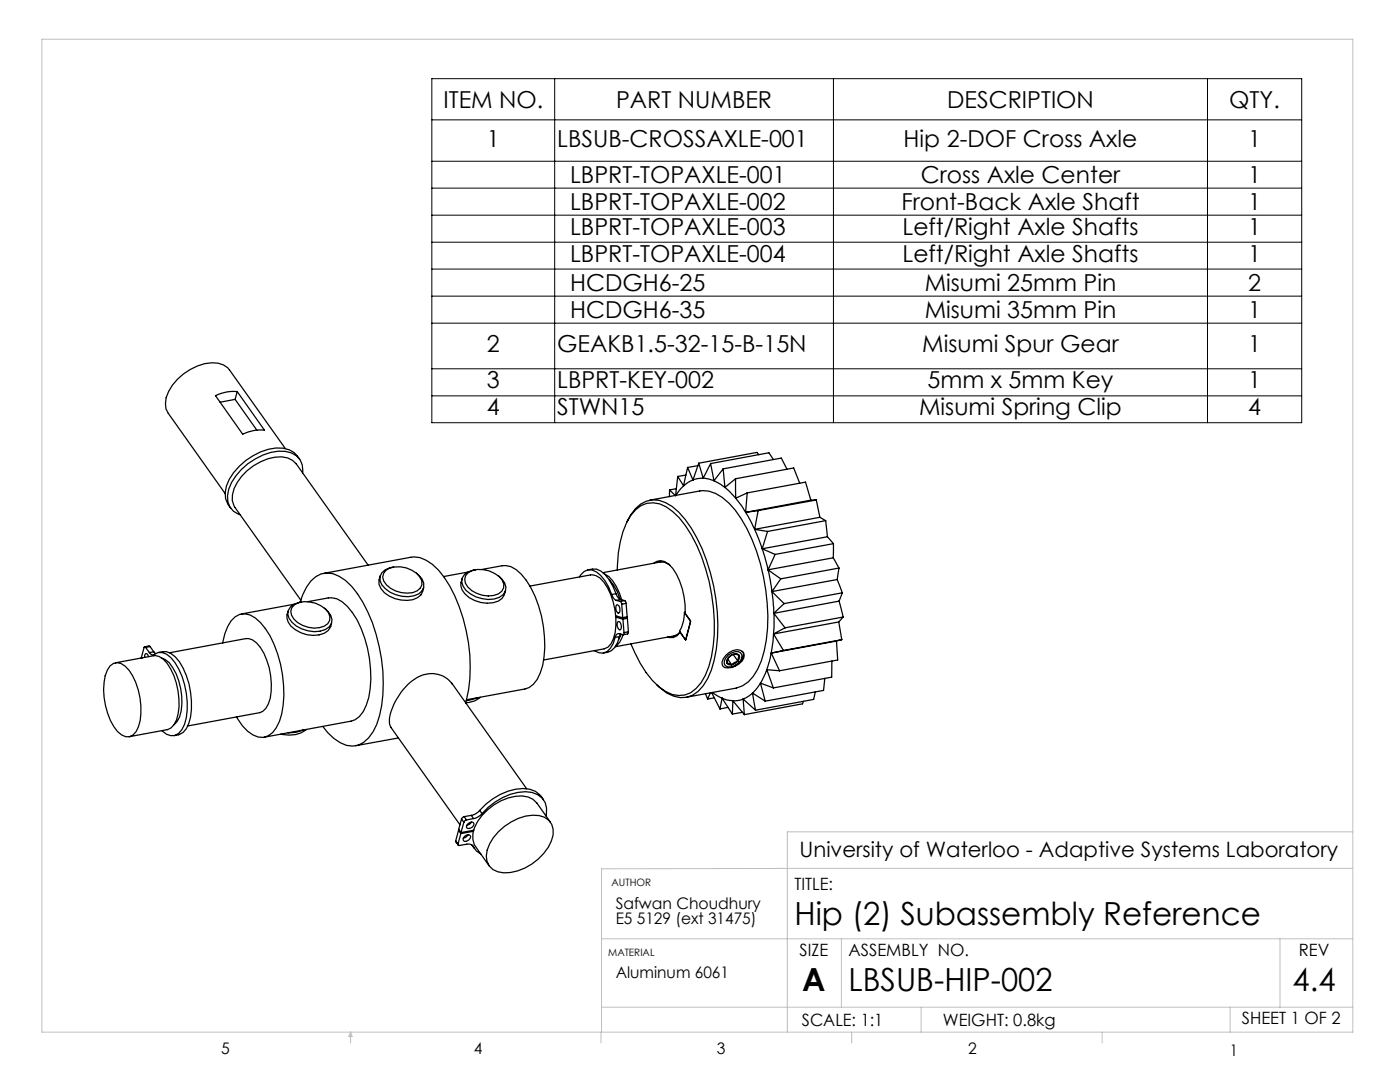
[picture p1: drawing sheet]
<svg xmlns="http://www.w3.org/2000/svg" width="279mm" height="216mm" viewBox="0 0 279 216" stroke-linecap="round" stroke-linejoin="round" font-family="sans-serif">
<g fill="none" stroke="#000" stroke-width=".2">
<path d="M86.2 15.7h173.6v68.6h-173.6zM110.7 15.7v68.6M166.3 15.7v68.6M241 15.7v68.6M86.2 32.2h173.6M86.2 37.5h173.6M86.2 23.9h173.6M86.2 42.9h173.6M86.2 48.3h173.6M86.2 53.7h173.6M86.2 59.1h173.6M86.2 64.5h173.6"/>
<path d="M86.2 73.6h173.6M86.2 79h173.6"/>
</g>
<g fill="none" stroke="#c0c0c0" stroke-width=".2">
<path d="M8.4 7.8h261.6v198.2h-261.6zM270 166h-112.9v40M270 173.3l-149.9 .1v32.6M120.1 187.3h149.9M167.9 187.3v13.7M255.4 187.3v13.7M70 206v2.1M70 206l.3 .8h-.7zM119.9 206v2.1M120.1 201h149.9M170 206v2.1M183.8 201v5"/>
<path d="M220 206v2.1M245.5 201v5"/>
</g>
<g fill="none" stroke="#000" stroke-width=".25">
<path d="M43 79a7.9 7.9 0 0 1 4.3-.9l5.5 7.7a7.9 7.9 0 0 0-4.4 .8zM46.9 79.7l4.4 6.1M46.9 79.7l-3 .6M47.3 78.1l-.4 1.6M56.9 89.5l-11.1-15.7a3.9 3.9 0 0 0-3.6-1.4 10.7 10.7 0 0 0-9 6.9l-.2 1.2 .1 1.1 .5 .9 11.3 16M59.8 91.6a4.5 4.5 0 0 0-4.7-2.2 12.3 12.3 0 0 0-9.9 7.6 4.2 4.2 0 0 0 .8 4.4M60.4 94.4a3.6 3.6 0 0 0-3.5-4.3 11.6 11.6 0 0 0-9.8 4.9 6.6 6.6 0 0 0-1.6 5.1 3.5 3.5 0 0 0 2.4 2.6M129.7 99.8l10-1.8a5.7 5.7 0 0 1 4.4 1.2 22.6 22.6 0 0 1 6.9 10.8 38.2 38.2 0 0 1 1.5 19.9 11.8 11.8 0 0 1-3.2 6.2l-1.1 .7-1.3 .5-10 1.8M133.6 97.8l1.2 1.1M133.6 97.8v1.3M135 97.5l-1.4 .3M135.3 95.1l-.5 3.7"/>
<path d="M135.3 95.1l1.1 1.8M136.4 96.9l-1.6 2.1M136.9 94.8l-1.6 .3M137.2 93.3l-.8 3.6M137.2 93.3l1.1 2.5M138.3 95.8l-1 .5-.9 .6M139.3 92.9l-2.1 .4M139.5 92.4l-1.2 3.4M139.5 92.4l.8 3M140.3 95.4l-1.3 .1-.7 .3M140.3 95.4l2.2 .5M141.8 92.5l-1.5 2.9"/>
<path d="M141.8 92.5l.7 3.4M142.5 95.9l2.2 1.4M144.3 93.6l11.6-2.2 1.2 2.2M144.3 93.6l.4 3.7M144.3 93.6l-1.8 2.3M144.7 97.3l2.1 2.1M146.8 95.5v3.9M146.8 95.5l11.6-2.1 1.2 3M146.8 95.5l-2.1 1.8M146.8 99.4l2 2.8M149.1 98.4l-2.3 1M149.1 98.4l-.3 3.8"/>
<path d="M149.1 98.4l11.7-2.2 1 3.6M151.4 90.7l-.3-.4-11.6 2.1M154.3 91.7l-.8-1.4-11.7 2.2M161.8 99.8l-13 2.4M162.9 99.8l.7 3.4M162.9 99.8l-11.6 2.1M162.9 99.8h-1.1M64.6 114.4l17.4-3.2a5.1 5.1 0 0 1 4.3 1.4 22.2 22.2 0 0 1 6.1 10.8 31.3 31.3 0 0 1 .5 16.8 4.2 4.2 0 0 0 2.9-1.1M73.4 112.7l-14.3-20.1a4.3 4.3 0 0 0-4.2-1.4 11.1 11.1 0 0 0-8.2 6.3 3.8 3.8 0 0 0 .2 3.7l13.1 18.6M75.8 114.9a2.83 2.83 0 0 0 .9 3.4 6.3 6.3 0 0 0 6.7 .9l.6-.5 .6-1.4M77 113.8a5.1 5.1 0 0 1 7.2 2.1 2 2 0 0 1-1.8 2.4 5.5 5.5 0 0 1-5.8-2.3l-.2-.8 .2-.8zM78.6 113.1a3.5 3.5 0 0 0-2.8 1.9 3.2 3.2 0 0 0 2.1 3.2 6.3 6.3 0 0 0 5.7 .3 2.29 2.29 0 0 0-.2-3.9l-.3-.2"/>
<path d="M92.2 115.5a2.6 2.6 0 0 0 .6 3 6.3 6.3 0 0 0 6.6 1.4 2.67 2.67 0 0 0 1.5-2.1M93.3 114.2l-4.8 .8M93.5 114.3a5.4 5.4 0 0 1 6.7 1.4 1.97 1.97 0 0 1-1.7 3.1 5.4 5.4 0 0 1-5.6-2.4l-.2-.8 .2-.7zM94.9 113.7a3.6 3.6 0 0 0-2.6 1.6 2.92 2.92 0 0 0 1.6 3.2 5.6 5.6 0 0 0 6.5 .2 2.3 2.3 0 0 0-.7-3.6l-.3-.2M96.2 113.6l4-.7a4.1 4.1 0 0 1 3.8 1.7 22.3 22.3 0 0 1 4.6 16.4 9.6 9.6 0 0 1-2.2 5.6l-.8 .6-.8 .3-11.7 2.1M105.8 116.9l12-2.2a2.84 2.84 0 0 1 2.7 1.5 13.6 13.6 0 0 1 1.9 11.3 2.5 2.5 0 0 1-1.8 2l-12.1 2.2M115.6 115.1a2.28 2.28 0 0 1 3.4-1 8.5 8.5 0 0 1 3.1 4.5M117.3 113.7a2.95 2.95 0 0 1 3.5 1l.8 1 1.3 2.8M120.6 114.5a4.6 4.6 0 0 1 2.4 2.5l1.1 2.7M121.6 115.7a8.1 8.1 0 0 1 2.2 3.9M122.1 118.6a1.88 1.88 0 0 0 .9 1.2M122.9 118.5a1.64 1.64 0 0 0 1 1.1"/>
<path d="M122.9 118.5l-.8 .1M123 119.8l.8 .2M123.2 113.7a20.9 20.9 0 0 1 2.6-10.8 5 5 0 0 1 7.2-1.8 19.7 19.7 0 0 1 7 10 38 38 0 0 1 2 19.9 11.2 11.2 0 0 1-4.1 7.2 5 5 0 0 1-5.1-.2 16.2 16.2 0 0 1-6.1-7.7l-.8-1.8M123.9 119.6l-.9 .2M123.9 119.6l.8 .2M124.7 119.8l.3 .6M124.7 119.8l-.9 .2M125.1 104.2a6.9 6.9 0 0 1 5.1-4.5 7.3 7.3 0 0 1 5.3 2.5 29.7 29.7 0 0 1 6.9 14.7 33.8 33.8 0 0 1-.4 16.8 8.9 8.9 0 0 1-3.7 5 6 6 0 0 1-6.8-1.7l-.4-.3M130.5 112.4a2.1 2.1 0 0 1 3 .2 13.1 13.1 0 0 1 3.2 9.8l1.1 1.5-1 3.7-1.1-1.4a1.97 1.97 0 0 1-2.5 .9M133.7 112.8a2.3 2.3 0 0 0-1.9-.7l-11.5 2.2M148.8 102.2l1.8 3.4M150.6 105.6l1.5 3.9"/>
<path d="M150.6 105.6l2.6 .4M151.3 101.9l-.7 3.7M151.3 101.9l-2.5 .3M152.1 109.5l1.2 4.2M152.1 109.5l2.6 1.1M153.2 106l-1.1 3.5M153.3 113.7l.8 4.3M153.3 113.7l2.5 1.8M154.1 118l.3 4.4M154.1 118l2.4 2.4M154.7 110.6l-1.4 3.1M155.8 115.5l-1.7 2.5"/>
<path d="M163.6 103.2l1.2 .7M163.6 103.2l-13 2.4M164.8 103.9l.3 3.2M164.8 103.9l-11.6 2.1M165.1 107.1l1.2 1.4M165.1 107.1l-13 2.4M166.3 111.3l1.1 2M166.3 111.3l-13 2.4M166.3 108.5v2.8M166.3 108.5l-11.6 2.1M167.1 115.6l1 2.7M167.1 115.6l-13 2.4"/>
<path d="M167.4 113.3l-.3 2.3M167.4 113.3l-11.6 2.2M167.5 119.9l.8 3.2M167.5 119.9l-13.1 2.5M168.1 118.3l-.6 1.6M168.1 118.3l-11.6 2.1M21.9 132.9a2.01 2.01 0 0 1 3.1 0 12.4 12.4 0 0 1 3.1 9.5 5.9 5.9 0 0 1-1.5 4.2 2.22 2.22 0 0 1-3.1-.6 13.9 13.9 0 0 1-2.5-11.2l.4-1.1zM23 132.3l7.7-1.5a2.83 2.83 0 0 1 2.6 1.5 13.8 13.8 0 0 1 1.9 11.3 2.6 2.6 0 0 1-1.8 2l-7.6 1.4M28.2 131.3h.1M29.1 129.2a.16 .16 0 0 0-.2-.2 .16 .16 0 0 0-.1 .2l-.6 2.1M29.1 129.2l.7 1M29.7 131l-.2-.4-.4-.2-.2 .3v.5"/>
<path d="M29.8 130.2a.75 .75 0 0 0 1 .4 2.41 2.41 0 0 1 3.3 .6 15 15 0 0 1 2.7 13.3 2.71 2.71 0 0 1-2.7 2.3l-.9-.3-.9-.7M30 129l-.3-.1-.8 .1M30 129l-.9 .2M30 129l.7 1.1M30.7 130.1l.3 .3M30.7 130.1l-.9 .1M31.6 130.2a2.94 2.94 0 0 1 3.4 .9 14.7 14.7 0 0 1 2.7 13.3 3.1 3.1 0 0 1-3 2.4M32.3 131.3l.6 .3a8.7 8.7 0 0 1 3.2 5.8 11.3 11.3 0 0 1-.3 5.7l-.5 .9-.6 .6M33.9 130.2l15.2-2.8a3.1 3.1 0 0 1 2.9 1.8 13.7 13.7 0 0 1 1.6 11.3l-.5 .9-.7 .6-.6 .2-14.3 2.7M44.4 128.3a9 9 0 0 1 2.5-5.2 3.2 3.2 0 0 1 4 .2 16 16 0 0 1 5.1 9.2 20.9 20.9 0 0 1-.2 11.4 4.4 4.4 0 0 1-3.2 3.2 5.1 5.1 0 0 1-4.2-2.2l-1.2-1.8M57.5 121.9a2.83 2.83 0 0 0 1.4 3.8 5.6 5.6 0 0 0 6.6 .1l.4-.6 .3-1M58.6 120.6l-10.4 1.9"/>
<path d="M58.8 120.7a5.4 5.4 0 0 1 6.7 1.5 1.8 1.8 0 0 1-.8 2.8 5.4 5.4 0 0 1-6.5-2.3l-.2-.7 .2-.8zM59.9 120.2a9.4 9.4 0 0 1 3.1-5.1 4.2 4.2 0 0 1 4.7-.1 12.6 12.6 0 0 1 4.7 5.2 33.1 33.1 0 0 1 3.3 22.6 8.3 8.3 0 0 1-4.2 5.9 5.1 5.1 0 0 1-4.9-1.3l-1.2-1.2-1-1.2M60.2 120.1a2.79 2.79 0 0 0-2.8 2.4 4.6 4.6 0 0 0 4.1 3.4 4.8 4.8 0 0 0 4.2-.8 2.12 2.12 0 0 0-.3-3.1l-.7-.6M61.5 120.1l4-.8a4.1 4.1 0 0 1 3.8 1.7 20.5 20.5 0 0 1 4.6 12.5 15.8 15.8 0 0 1-1.4 8.5l-.8 1-.8 .6-.8 .3-17.4 3.2M90.1 136.3l15 21.1M90.2 136.5a5.4 5.4 0 0 0-7.9-.7 11.8 11.8 0 0 0-4.6 8.3l.3 1.1 13.8 19.4M95.2 139.2l-2.1 .6M122.8 127.2a3.6 3.6 0 0 1-2.5 3.1l-.8-.1-.9-.4M122.9 122.9l1.4 .4M122.9 123.2l1.4 .3M123.1 120.7a.96 .96 0 0 1 .3 1.6l-.5-.6v-.6zM123.2 123h-.3"/>
<path d="M123.4 124l.3 .1 .3 .9a.51 .51 0 0 1-.4 .7l-.3-.4-.1-.6zM123.6 127a3.6 3.6 0 0 1-3.2 3.3M123.6 127l-.8 .2M123.8 120l.3 .5M123.9 126.5l-.3 .5M124 126.6l-.5 1M124.1 120.5l.2 2.8M124.3 126.6l-.8-.2a.76 .76 0 0 0-.7 .8M124.3 126.6a3.4 3.4 0 0 1-1.4 2.3M124.3 123.5l.2 2.7M124.5 126.2v.3l-.2 .1M124.6 123.2l.6 .2"/>
<path d="M125 120.4l-.9 .1M125 120.4l.2 2.7-.9 .2M125.2 123.4l.2 2.7M125.2 123.4l-.9 .1M125.4 126.1l-.1 .4-.9 .1M125.4 126.1l-.9 .1M135.7 126.1l-.5 .5-.7 .3-11.7 2.1M136.6 122.2l1.2 1.8-1 3.7-1.2-1.7a8 8 0 0 0 1-3.8zM136.7 122.2h-.1M140.8 138.4l.4 1.1M141.8 138.3l-.6 1.2M142 138.2l1.7 3.3"/>
<path d="M142.2 138.2l1.9 1.1M142.6 139.2l-1.4 .3M144.1 139.3l1.1 .4 1.1 .1M144.1 139.3l2.1 3.2M144.1 139.3l-.4 2.2M144.8 130.8a2.67 2.67 0 0 1 3.3-.8 1.28 1.28 0 0 1 0 1.9 3.8 3.8 0 0 1-3.4 1.3 1.12 1.12 0 0 1-.3-1.8zM145.1 132.3a.81 .81 0 0 0 .9 .3M145.1 132.3l.9 .3M145.2 131.5l.8 1.1M145.3 130.7a2 2 0 0 1 2.5-.4 1.44 1.44 0 0 1-.6 2.1 2.08 2.08 0 0 1-2.4 .5 1.55 1.55 0 0 1 .5-2.2zM145.4 131.2l-.3 .5v.6M145.4 131.2l-.3 1.1"/>
<path d="M146.3 139.8l2.3 2.8M146.3 139.8l-.1 2.7M146.3 130.6l.9 1.3M146.6 130.5l-.5 .1-.7 .6M146.6 130.5a.73 .73 0 0 1 .9 .3M146.6 130.5l-.6 .2-.6 .5M146.6 130.5l.9 .3M147.2 131.9l-.5 .5-.7 .2M147.2 131.9l-1.2 .7M147.5 130.8a1.03 1.03 0 0 1-.3 1.1M147.5 130.8l-.3 1.1M148.3 139.5l-.7 .2-1.3 .1"/>
<path d="M148.3 139.5l2.5 2.2M148.3 139.5l.3 3.1M148.3 130.1a2.92 2.92 0 0 1-2.4 3.1M150.2 138.3l-.7 .6-1.2 .6M150.2 138.3l.6 3.4M150.2 138.3l2.5 1.6M151.8 136.3l-1.6 2M151.8 136.3l2.5 1M151.8 136.3l.9 3.6M153 133.6l-1.2 2.7M153 133.6l2.6 .2M153 133.6l1.3 3.7"/>
<path d="M153.9 130.3l-.9 3.3M153.9 130.3l1.7 3.5M154.4 126.5l-.5 3.8M154.4 126.5l2 3.3M154.4 122.4v4.1M154.4 122.4l2.3 2.9M156.4 129.8l-2.5 .5M156.5 120.4l-2.1 2M156.7 125.3l-2.3 1.2M160.3 139.9l-.1 .5-11.6 2.2M162.7 138.1l-.3 1.5-11.6 2.1M164.6 135.4l-.2 2.4-11.7 2.1"/>
<path d="M166 131.9v3.2l-11.7 2.2M166.9 127.9l-13 2.4M166.9 127.9l.3 3.8-11.6 2.1M167.4 124.1l-13 2.4M167.4 124.1l.6 3.5M168 127.6l-11.6 2.2M168 127.6l-1.1 .3M168.3 123.1l-11.6 2.2M168.3 123.1l-.9 1M60.5 145.7a6 6 0 0 1-3 .5M61.1 145.6a5.8 5.8 0 0 1-5.1 .9M79.5 147.2l-8.5 1.6"/>
<path d="M108.5 159.6a4.4 4.4 0 0 0-4.1-2.3 12.2 12.2 0 0 0-8.7 4.4M145.3 141.1l-1.6 .4M148.2 142.1l-2 .4M90.9 167.8l.5 .8M90.9 167.8l.5 .6M91.4 168.4a.22 .22 0 0 0 .1 .3 .22 .22 0 0 0 .2 0l1.4-.2a1.12 1.12 0 0 1 1.3 .4M91.5 165.7l.5 .6M91.5 165.7l-.6 2.1M91.7 165.7h-.2M92 166.3l-.6 2.1M92.1 163.4l.5 .7M92.1 163.4l-.6 2.1 .5 .6"/>
<path d="M92.6 164.1l-.6 2M92.6 162.9l-.5 .5M92.6 162.9l.5 .7M92.7 166.9a.74 .74 0 0 1 1.2 0 1.01 1.01 0 0 1-1.4 .9 .65 .65 0 0 1 .2-.9zM93.1 163.6l-.3 .2-.2 .3M93.3 166.6v.1M93.4 166.6l-.6 .5-.3 .2M93.5 164.3a.71 .71 0 0 1 1.1 0 .91 .91 0 0 1-.5 .9 .91 .91 0 0 1-1-.1v-.3zM94.1 162.7l.4 .6M94.1 162.7l-1.5 .2M94.1 164l-.3 .4-.6 .3M94.2 168.6l.5 .7"/>
<path d="M94.3 168.7l.1 .2M94.4 168.9l.7 .9 .9 .6M94.5 165.9l-2.5 .4M94.5 163.3l-1.4 .3M94.5 165.7l-2.5 .4M95.7 161.7a3.1 3.1 0 0 1-1.6 1M95.7 161.7l.5 .6M96.2 162.3a3.1 3.1 0 0 1-1.7 1M96.2 162.3a12.2 12.2 0 0 1 8.6-4.3 3.8 3.8 0 0 1 4.2 4.8M99.5 165.9a9.9 9.9 0 0 1 8.1-3.2 3.4 3.4 0 0 1 2.4 5.1 10.7 10.7 0 0 1-9.5 6.4 3.4 3.4 0 0 1-3.3-4.6l.5-1.2 .8-1.3zM109.9 164.1l-2.8-3.9a4 4 0 0 0-4.2-1.3 11 11 0 0 0-8.2 6.3 3.9 3.9 0 0 0 .2 3.7l2.7 3.9"/>
</g>
<g font-size="6.3">
<text x="158.6" y="184.5">Hip (2) Subassembly Reference</text>
<text x="160.1" y="197.8">A</text>
<text x="169.4" y="197.8">LBSUB-HIP-002</text>
<text x="258" y="197.8">4.4</text>
</g>
<g font-size="4.7">
<text x="88.5" y="21.5">ITEM NO.</text>
<text x="123" y="21.5">PART NUMBER</text>
<text x="189" y="21.5">DESCRIPTION</text>
<text x="245.3" y="21.5">QTY.</text>
<text x="97.2" y="29.3">1</text>
<text x="111.2" y="29.3">LBSUB-CROSSAXLE-001</text>
<text x="180.3" y="29.3">Hip 2-DOF Cross Axle</text>
<text x="249.1" y="29.3">1</text>
<text x="113.8" y="36.5">LBPRT-TOPAXLE-001</text>
<text x="113.8" y="41.9">LBPRT-TOPAXLE-002</text>
<text x="179.9" y="41.9">Front-Back Axle Shaft</text>
<text x="183.8" y="36.5">Cross Axle Center</text>
<text x="249.1" y="36.5">1</text>
<text x="249.1" y="41.9">1</text>
<text x="113.8" y="46.9">LBPRT-TOPAXLE-003</text>
<text x="180.1" y="46.9">Left/Right Axle Shafts</text>
<text x="249.1" y="46.9">1</text>
<text x="113.8" y="52.2">LBPRT-TOPAXLE-004</text>
<text x="180.1" y="52.2">Left/Right Axle Shafts</text>
<text x="249.1" y="52.2">1</text>
<text x="113.8" y="58.1">HCDGH6-25</text>
<text x="184.6" y="58.1">Misumi 25mm Pin</text>
<text x="249.1" y="58.1">2</text>
<text x="113.8" y="63.4">HCDGH6-35</text>
<text x="184.6" y="63.4">Misumi 35mm Pin</text>
<text x="249.1" y="63.4">1</text>
<text x="97.2" y="70.3">2</text>
<text x="111.2" y="70.3">GEAKB1.5-32-15-B-15N</text>
<text x="184.1" y="70.3">Misumi Spur Gear</text>
<text x="249.1" y="70.3">1</text>
<text x="97.2" y="77.5">3</text>
<text x="111.2" y="77.5">LBPRT-KEY-002</text>
<text x="185.1" y="77.5">5mm x 5mm Key</text>
<text x="249.1" y="77.5">1</text>
<text x="97.2" y="82.9">4</text>
<text x="111.2" y="82.9">STWN15</text>
<text x="183.4" y="82.9">Misumi Spring Clip</text>
<text x="249.1" y="82.9">4</text>
</g>
<text font-size="4.2" x="159.6" y="171.1">University of Waterloo - Adaptive Systems Laboratory</text>
<g font-size="3.4">
<text x="158.6" y="177.7">TITLE:</text>
<text x="159.6" y="190.7">SIZE</text>
<text x="169.3" y="190.7">ASSEMBLY NO.</text>
<text x="259.2" y="190.7">REV</text>
<text x="160" y="204.7">SCALE: 1:1</text>
<text x="188.2" y="204.7">WEIGHT: 0.8kg</text>
<text x="247.8" y="204.4">SHEET 1 OF 2</text>
</g>
<g font-size="3.2">
<text x="122.9" y="181.3">Safwan Choudhury</text>
<text x="122.9" y="184.5">E5 5129 (ext 31475)</text>
<text x="122.9" y="195.1">Aluminum 6061</text>
<text x="44.2" y="210.4">5</text>
<text x="94.6" y="210.3">4</text>
<text x="143.1" y="210.4">3</text>
<text x="193.2" y="210.3">2</text>
<text x="245.4" y="210.6">1</text>
</g>
<g font-size="2">
<text x="122.1" y="176.7">AUTHOR</text>
<text x="121.4" y="190.7">MATERIAL</text>
</g>
</svg>
